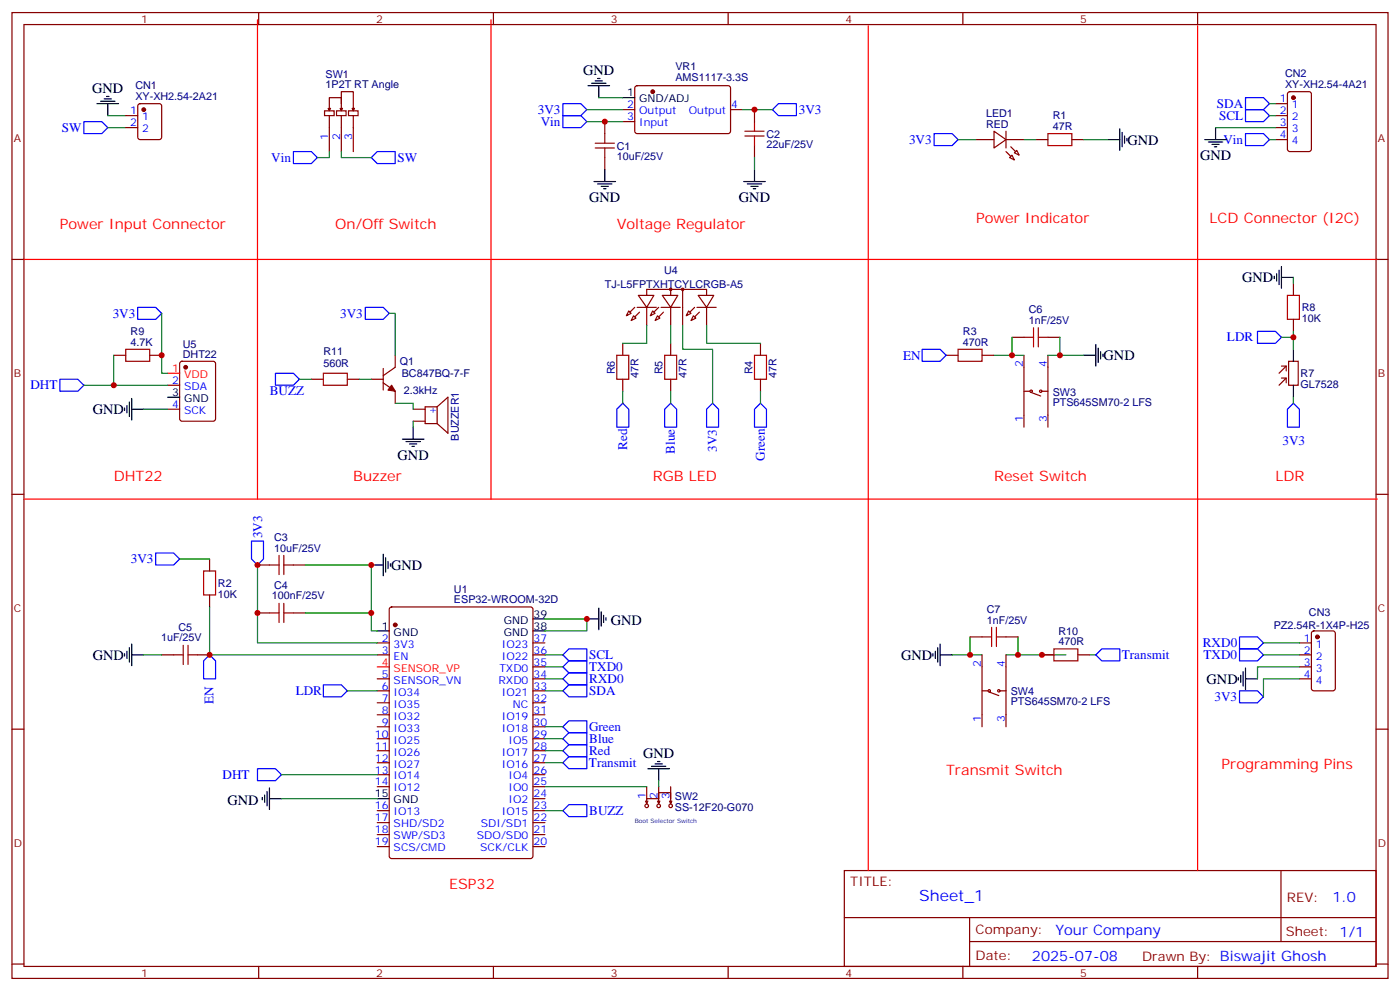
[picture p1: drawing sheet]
<svg xmlns="http://www.w3.org/2000/svg" width="412mm" height="292mm" viewBox="0 0 412 292" stroke-linecap="round" stroke-linejoin="round" font-family="sans-serif">
<g fill="none" stroke="#870000" stroke-width=".35">
<path d="M3.5 3.7h405.4v284.3h-405.4zM7.1 7.2h398.2v277.3h-398.2zM76.2 3.7v3.5M145.3 3.7v3.5M214.5 3.7v3.5M283.6 3.7v3.5M352.8 3.7v3.5M37 34h3.6M37 37.6h3.6M40.8 30.7l.5-.2h5.6l.7 .4v9.5l-.4 .6-5.9 .1-.7-.5v-9.4zM95.6 32.6h2.8v1.4h-2.8zM96.7 31.9h.7l-.4 .7z"/>
<path d="M97 32.3v-3.5h3.5v3.5M97 34v10.6M99.1 32.6h2.9v1.4h-2.9zM100.2 31.9h.7l-.4 .7zM100.5 30.5v-3.5h3.6v5.6M100.5 34v10.6M102.7 32.6h2.8v1.4h-2.8zM103.7 31.9h.7l-.3 .7zM104.1 34v10.6M178.2 35.8v3.5M183.4 32.3h3.6M183.4 35.8h3.6"/>
<path d="M187.2 25.4l.5-.2 27.1 .1 .4 .6-.1 13-.6 .4h-27.1l-.4-.7v-12.7zM215.2 32.3h3.5M222.2 32.3v3.5M292.8 38.6l3.5 2.5-3.5 2.5zM296.3 38.6v5M375.7 34h3.5M375.7 37.6h3.5M375.7 30.5h3.5M379.5 27.2l.4-.2h5.7l.6 .4 .1 16.5-.5 .7h-5.9l-.6-.4-.1-16.5zM178.2 46.4v3.5M222.2 42.9v3.5M287.5 41.1h5.3"/>
<path d="M296.3 41.1h5.3M297.4 46.4l.7-.7 .7 1.4zM298.8 45l.7-.7 .7 1.4zM305.2 41.1h3.5M315.7 41.1h3.6M375.7 41.1h3.5M3.5 76.4h3.6M405.3 76.4h3.6M185.2 91.5l.7 .8-1.4 .7zM186.6 93l.7 .7-1.4 .7zM190.5 87v-1.8h17.6v1.8M190.5 90.5v5.3"/>
<path d="M197.6 85.2v1.8M201.1 85.2v5.3M301.6 115.2h1.8M301.6 104.6v21.2M303.7 115.5l2.9 1.1M306.9 115.2h1.8M308.7 104.6v21.2M3.5 145.5h3.6M405.3 145.5h3.6M61.7 164.6v3.5M61.7 175.2v3.5M75.8 166.3h3.6"/>
<path d="M86.4 166.3h3.6M114.9 178.9l.5-.2h40.9l.6 .4 .1 73-.5 .6-41.1 .1-.7-.5v-72.9zM47.6 192.8h3.6M58.2 192.8h3.5M75.8 180.4h3.6M86.4 180.4h3.6M111.1 189.3h3.6M111.1 192.8h3.6M111.1 199.8h3.6M157 189.3h3.5M157 192.8h3.5M157 196.3h3.5"/>
<path d="M157 199.8h3.5M382.8 189.3h3.5M382.8 192.8h3.5M382.8 196.3h3.5M382.8 199.8h3.5M386.5 185.9l.5-.2h5.6l.7 .5v16.5l-.4 .6-5.9 .1-.7-.5v-16.5zM3.5 214.7h3.6M111.1 203.4h3.6M111.1 206.9h3.6M111.1 210.4h3.6M111.1 214h3.6M111.1 217.5h3.6"/>
<path d="M157 203.4h3.5M157 206.9h3.5M157 210.4h3.5M157 214h3.5M157 217.5h3.5M405.3 214.7h3.6M111.1 221h3.6M111.1 224.5h3.6M111.1 228.1h3.6M111.1 231.6h3.6M111.1 238.7h3.6M157 221h3.5"/>
<path d="M157 224.5h3.5M157 228.1h3.5M157 231.6h3.5M157 235.1h3.5M157 238.7h3.5M190.1 235.8l.4 .7M190.5 231.6v3.5M190.9 235.8l-.4 .7M193.7 235.8l.3 .7M194 231.6v3.5v-1.7h3.6v3.1l.3-.7M194.4 235.8l-.4 .7v-1.4h-3.5v1.4M197.2 235.8l.4 .7"/>
<path d="M197.6 231.6v3.5M111.1 242.2h3.6M111.1 245.7h3.6M111.1 249.2h3.6M157 242.2h3.5M157 245.7h3.5M157 249.2h3.5M248.7 256.3h156.6v28.2h-156.6zM377.3 256.3v20.9M248.7 270.1h156.5M285.6 277.2h119.6M285.6 270.1v14.2"/>
<path d="M3.5 283.8h3.6M76.2 284.5v3.5M145.3 284.5v3.5M214.5 284.5v3.5M283.6 284.5v3.5M352.8 284.5v3.5M405.3 283.8h3.6"/>
<circle cx="197.6" cy="85.2" r=".35"/>
<circle cx="201.1" cy="85.2" r=".35"/>
<circle cx="303.7" cy="115.2" r=".35"/>
<circle cx="306.6" cy="115.2" r=".35"/>
<circle cx="190.5" cy="237.2" r=".53"/>
<circle cx="194" cy="237.2" r=".53"/>
<circle cx="197.6" cy="237.2" r=".53"/>
</g>
<g fill="#870000" stroke="#870000" stroke-width=".35">
<path d="M297.7 43.2l1.5 1.4z"/>
<path d="M296.3 44.6l1.4 1.4z"/>
<path d="M188.4 91.9l-1.4 1.4z"/>
<path d="M187 90.5l-1.4 1.4z"/>
<circle cx="192.3" cy="27" r=".53"/>
<circle cx="42.3" cy="32.3" r=".53"/>
<circle cx="116.4" cy="184" r=".53"/>
<circle cx="381" cy="28.8" r=".53"/>
<circle cx="388.1" cy="187.5" r=".53"/>
</g>
<g fill="none" stroke="#000" stroke-width=".35">
<path d="M28.6 30.5h6.3M29.6 29.8h4.3M30.7 29.1h2.1M31.4 28.4h.7M31.7 30.5v3.5M173.2 25.2h6.4M174.3 24.5h4.2M175.3 23.8h2.1M176 23.1h.7M176.4 25.2v3.6M183.4 28.8h3.6M329.8 37.9v6.4"/>
<path d="M330.6 39v4.2M175 53.4h6.3M176 54.2h4.3M177.1 54.9h2.1M177.8 55.6h.7M178.2 49.9v3.5M219.1 53.4h6.3M220.1 54.2h4.3M221.2 54.9h2.1M221.9 55.6h.7M222.2 49.9v3.5M326.3 41.1h3.5"/>
<path d="M331.3 40v2.2M332 40.7v.8M111.1 185.7h3.6M157 182.2h3.5M157 185.7h3.5M111.1 235.1h3.6"/>
</g>
<path d="M24.7 35.8h5.3l1.7 1.8-1.7 1.7h-5.3zM165.8 34h5.3l1.8 1.8-1.8 1.8h-5.3zM165.8 30.5h5.3l1.8 1.8-1.8 1.7h-5.3zM227.5 32.3l1.8-1.8h5.3v3.5h-5.3zM275.2 39.3h5.3l1.7 1.8-1.7 1.8h-5.3zM86.4 44.6h5.3l1.8 1.8-1.8 1.8h-5.3zM109.4 46.4l1.7-1.8h5.3v3.6h-5.3z" fill="none" stroke="#00f" stroke-width=".35"/>
<path d="M31.7 34h5.3M31.7 37.6h5.3M172.9 35.8h10.5M172.9 32.3h10.5M176.4 28.8h7M218.7 32.3h8.8M97 44.6v1.8h-3.5M100.5 44.6v1.8h8.9M222.2 46.4v3.5M282.2 41.1h5.3M301.6 41.1h3.6M319.3 41.1h7" fill="none" stroke="#008700" stroke-width=".35"/>
<g fill="none" stroke="#a10000" stroke-width=".35">
<path d="M178.2 39.3v2.9M219.4 38.6h5.7M222.2 35.8v2.8M308.7 39.3h7v3.6h-7zM175.3 43.6h5.7M175.3 42.2h5.7M178.2 43.6v2.8M219.4 40h5.7M222.2 40v2.9M60 168.1h3.5v7.1h-3.5zM79.4 166.3h2.8M82.2 163.5v5.7"/>
<path d="M82.2 177.6v5.7M83.6 163.5v5.7M83.6 177.6v5.7M83.6 166.3h2.8M51.2 192.8h2.8M54 190v5.6M55.4 190v5.6M55.4 192.8h2.8M79.4 180.4h2.8M83.6 180.4h2.8"/>
</g>
<path d="M111.1 196.3h3.6" fill="none" stroke="#f00" stroke-width=".35"/>
<path d="M187.7 90.5h5.6z" fill="#f00" stroke="#870000" stroke-width=".35"/>
<path d="M188 87h4.6l-2.1 3.5zM192.3 91.5l.7 .8-1.4 .7zM193.7 93l.7 .7-1.4 .7zM197.6 90.5v5.3" fill="none" stroke="#870000" stroke-width=".35"/>
<g fill="#870000" stroke="#870000" stroke-width=".35">
<path d="M195.4 91.9l-1.4 1.4z"/>
<path d="M194 90.5l-1.4 1.4z"/>
</g>
<path d="M194.7 90.5h5.7z" fill="#f00" stroke="#870000" stroke-width=".35"/>
<path d="M195.1 87h4.6l-2.1 3.5zM205.7 87h4.6l-2.2 3.5z" fill="none" stroke="#870000" stroke-width=".35"/>
<path d="M205.3 90.5h5.7z" fill="#f00" stroke="#870000" stroke-width=".35"/>
<g fill="#870000" stroke="#870000" stroke-width=".35">
<path d="M204.6 90.5l-1.4 1.4z"/>
<path d="M206 91.9l-1.4 1.4z"/>
<path d="M115.4 113.4l1 1.8-2.1-.4z"/>
<circle cx="54.7" cy="108.1" r=".53"/>
</g>
<g fill="none" stroke="#870000" stroke-width=".35">
<path d="M201.1 90.5v5.3M202.8 91.5l.8 .8-1.5 .7zM204.3 93l.7 .7-1.4 .7zM208.1 90.5v5.3M298.1 99.3h3.5M308.7 99.3h3.5M381 83.4v3.6M381 94v3.5M33.5 104.6h3.5M44.1 104.6h3.5M49.4 113.4h3.5M53.2 106.6l.4-.2h9.2l.6 .4 .1 16.5-.5 .6-9.4 .1-.6-.5-.1-16.4z"/>
<path d="M91.7 111.7h3.5M102.3 111.7h3.5M109.4 111.7h3.5M112.9 112.7l3.5 2.5v3.5M112.9 108.5v6.3M116.4 104.6v3.5l-3.5 2.5M128.8 119.8l3.1-2.9v10.6l-3.1-2.8M128.8 119.8v4.9M128.8 119.8h-3.6v4.9h3.6M183.4 101.1v3.5M183.4 111.7v3.5M197.6 101.1v3.5"/>
<path d="M197.6 111.7v3.5M224 101.1v3.5M224 111.7v3.5M278.7 104.6h3.5M289.3 104.6h3.5M377.5 111.3h1.4v1.4M377.5 107.8h1.4v1.4M378.9 111.3l-2.1 2.1M378.9 107.8l-2.1 2.1M379.6 106.4h2.8v7h-2.8zM49.4 120.5h3.5M121.7 120.5h3.5"/>
<path d="M121.7 124h3.5M285.8 187.5h3.5M289.3 192.8v21.2M296.3 187.5h3.6M296.3 192.8v21.2M306.9 192.8h3.5M317.5 192.8h3.5M289.3 203.4h1.7M291.4 203.7l2.8 1.1M294.6 203.4h1.7"/>
<circle cx="291.4" cy="203.4" r=".35"/>
<circle cx="294.2" cy="203.4" r=".35"/>
</g>
<path d="M75.8 5.8v141.1M144.6 5.8v141.1M255.8 7.6v248.7M352.8 7.6v248.7M7.1 76.4h398.6M49.4 109.9h3.5M7.1 146.9h398.6" fill="none" stroke="#f00" stroke-width=".35"/>
<g fill="none" stroke="#000" stroke-width=".35">
<path d="M358.1 37.6v3.5M354.9 41.1h6.3M356 41.8h4.2M357 42.5h2.1M357.7 43.2h.7M376.8 79.6v4.2M377.5 78.5v6.3M375.4 81.3v.7M376.1 80.6v2.1M377.5 81.7h3.5M37.4 119.4v2.1M38.1 118.4v4.2"/>
<path d="M38.8 117.3v6.3M49.4 116.9h3.5M319.3 104.6h3.5M322.8 101.4v6.4M323.5 102.5v4.2M324.2 103.5v2.2M324.9 104.2v.8M381 102.8v3.6M381 113.4v3.5M36.7 120.1v.7M38.8 120.5h3.5M118.5 129.3h6.4"/>
<path d="M119.6 130h4.2M120.6 130.7h2.2M121.4 131.4h.7M121.7 125.8v3.5M109.4 166.3h3.5M112.9 163.2v6.3M113.6 164.2v4.3M114.3 165.3v2.1M115 166v.7M176.4 179v6.4M36.7 192.4v.7M37.4 191.7v2.2"/>
<path d="M38.1 190.7v4.2M38.8 192.8h3.5M38.8 189.6v6.4M172.9 182.2h3.5M177.1 180.1v4.2M177.8 181.2v2.1M178.5 181.9v.7M274.8 192.4v.7M275.5 191.7v2.2M276.2 190.7v4.2M276.9 192.8h3.6M276.9 189.6v6.4"/>
<path d="M364.8 199.5v.7M365.5 198.8v2.1M366.2 197.7v4.3M366.9 199.8h3.5M366.9 196.7v6.3M77.3 234.8v.7M78 234.1v2.1M78.7 233v4.2M79.4 235.1h3.5M79.4 232v6.3M190.9 226.3h6.3M191.9 225.6h4.2"/>
<path d="M193 224.9h2.1M193.7 224.2h.7M194 226.3v3.5"/>
</g>
<g fill="none" stroke="#a10000" stroke-width=".35">
<path d="M301.6 99.3h2.8M304.4 96.5v5.6M305.9 96.5v5.6M305.9 99.3h2.8M379.2 87h3.6v7h-3.6zM37 102.8h7.1v3.6h-7.1zM95.2 109.9h7.1v3.5h-7.1zM181.7 104.6h3.5v7.1h-3.5zM195.8 104.6h3.5v7.1h-3.5zM222.2 104.6h3.6v7.1h-3.6zM282.2 102.8h7.1v3.6h-7.1zM289.3 187.5h2.8"/>
<path d="M292.1 184.7v5.6M293.5 184.7v5.6M293.5 187.5h2.8M310.4 191h7.1v3.6h-7.1z"/>
</g>
<g fill="none" stroke="#008700" stroke-width=".35">
<path d="M358.1 37.6h17.6M373.9 30.5h1.8M373.9 34h1.8M373.9 41.1h1.8M47.6 92.3v17.6h1.8M114.7 92.3h1.7v12.3M190.5 95.8v5.3h-7.1M197.6 95.8v5.3M201.1 95.8v7h8.8v15.9M208.1 95.8v5.3h15.9M298.1 99.3v5.3h-5.3M312.2 99.3v5.3h7.1"/>
<path d="M377.5 99.3h3.5M381 81.7v1.7M381 97.5v5.3M24.7 113.4h24.7M33.5 104.6v8.8M88.2 111.7h3.5M105.8 111.7h3.6M116.4 118.7h5.3v1.8M183.4 115.2v3.5M197.6 115.2v3.5M224 115.2v3.5M298.1 104.6h3.5"/>
<path d="M308.7 104.6h3.5M381 116.9v1.8M42.3 120.5h7.1M121.7 124v1.8M52.9 164.6h8.8M61.7 178.7v14.1h49.4M75.8 166.3v23h35.3M90 166.3h19.4v14.1h-19.4M42.3 192.8h5.3M109.4 180.4v5.3h1.7M160.5 182.2h12.4v3.5h-12.4M160.5 192.8h5.3"/>
<path d="M160.5 196.3h5.3M160.5 199.8h5.3M280.5 192.8h8.8M285.8 187.5v5.3M296.3 192.8h17.7M299.9 187.5v5.3M321 192.8h1.8M372.2 192.8h10.6M372.2 189.3h10.6M382.8 199.8h-10.6v5.3M382.8 196.3h-12.4v3.5M102.3 203.4h8.8"/>
<path d="M160.5 214h5.3M160.5 203.4h5.3M160.5 217.5h5.3M82.9 235.1h28.2M82.9 228.1h28.2M160.5 231.6h30M160.5 224.5h5.3M160.5 221h5.3M160.5 238.7h5.3M194 229.8v1.8"/>
</g>
<g fill="none" stroke="#00f" stroke-width=".35">
<path d="M366.9 32.3h5.3l1.7 1.7-1.7 1.8h-5.3zM366.9 28.8h5.3l1.7 1.7-1.7 1.8h-5.3zM366.9 39.3h5.3l1.7 1.8-1.7 1.8h-5.3zM40.6 90.5h5.3l1.7 1.8-1.7 1.7h-5.3zM107.6 90.5h5.3l1.8 1.8-1.8 1.7h-5.3zM370.4 97.5h5.3l1.8 1.8-1.8 1.8h-5.3zM17.6 111.7h5.3l1.8 1.7-1.8 1.8h-5.3zM81.1 109.9h5.3l1.8 1.8-1.8 1.7h-5.3zM183.4 118.7l1.8 1.8v5.3h-3.5v-5.3zM197.6 118.7l1.7 1.8v5.3h-3.5v-5.3zM209.9 118.7l1.8 1.8v5.3h-3.6v-5.3zM224 118.7l1.8 1.8v5.3h-3.6v-5.3z"/>
<path d="M271.6 102.8h5.3l1.8 1.8-1.8 1.8h-5.3zM381 118.7l1.8 1.8v5.3h-3.6v-5.3zM74.1 159.3h3.5v5.3l-1.8 1.7-1.7-1.7zM45.9 162.8h5.3l1.7 1.8-1.7 1.7h-5.3zM60 194.6l1.7-1.8 1.8 1.8v5.2h-3.5zM165.8 199.8l1.8-1.7h5.3v3.5h-5.3zM165.8 196.3l1.8-1.7h5.3v3.5h-5.3zM167.6 191h5.3v3.6h-5.3l-1.8-1.8zM322.8 192.8l1.8-1.8h5.2v3.6h-5.2zM365.1 187.5h5.3l1.8 1.8-1.8 1.7h-5.3zM365.1 191h5.3l1.8 1.8-1.8 1.8h-5.3zM95.2 201.6h5.3l1.8 1.8-1.8 1.7h-5.3z"/>
<path d="M165.8 214l1.8-1.8h5.3v3.5h-5.3zM165.8 203.4l1.8-1.8h5.3v3.5h-5.3zM167.6 215.7h5.3v3.6h-5.3l-1.8-1.8zM365.1 203.4h5.3l1.8 1.7-1.8 1.8h-5.3zM75.8 226.3h5.3l1.8 1.8-1.8 1.7h-5.3zM165.8 221l1.8-1.7h5.3v3.5h-5.3zM165.8 238.7l1.8-1.8h5.3v3.5h-5.3zM167.6 222.8h5.3v3.5h-5.3l-1.8-1.8z"/>
</g>
<g fill="#c00">
<circle cx="178.2" cy="35.8" r=".88"/>
<circle cx="222.3" cy="32.3" r=".88"/>
<circle cx="172.9" cy="182.2" r=".88"/>
<circle cx="381" cy="99.3" r=".88"/>
<circle cx="47.6" cy="104.6" r=".88"/>
<circle cx="33.5" cy="113.4" r=".88"/>
<circle cx="299.9" cy="192.8" r=".88"/>
<circle cx="285.8" cy="192.8" r=".88"/>
<circle cx="312.2" cy="104.6" r=".88"/>
<circle cx="298.1" cy="104.6" r=".88"/>
<circle cx="306.9" cy="192.8" r=".88"/>
<circle cx="61.7" cy="192.8" r=".88"/>
<circle cx="75.8" cy="180.4" r=".88"/>
<circle cx="75.8" cy="166.3" r=".88"/>
<circle cx="109.4" cy="166.3" r=".88"/>
<circle cx="109.4" cy="180.4" r=".88"/>
</g>
<text font-size="4.6" fill="#00f" x="270.8" y="265.3">Sheet_1</text>
<g font-size="4.2">
<text x="171.8" y="22">GND</text>
<text x="27.2" y="27.3">GND</text>
<text x="332.1" y="42.6">GND</text>
<text x="353.5" y="47.2">GND</text>
<text x="173.6" y="59.5">GND</text>
<text x="217.7" y="59.5">GND</text>
<text x="365.9" y="83.1">GND</text>
<text x="325.1" y="106">GND</text>
<text x="27.3" y="121.9">GND</text>
<text x="117.1" y="135.4">GND</text>
<text x="115.2" y="167.8">GND</text>
<text x="179.9" y="184">GND</text>
<text x="27.3" y="194.2">GND</text>
<text x="265.5" y="194.3">GND</text>
<text x="355.4" y="201.3">GND</text>
<text x="189.4" y="223.1">GND</text>
<text x="67" y="236.9">GND</text>
</g>
<g font-size="4.2" fill="#f00">
<text x="287.5" y="65.8">Power Indicator</text>
<text x="356.3" y="65.8">LCD Connector (I2C)</text>
<text x="17.6" y="67.6">Power Input Connector</text>
<text x="98.8" y="67.6">On/Off Switch</text>
<text x="181.7" y="67.6">Voltage Regulator</text>
<text x="33.5" y="141.6">DHT22</text>
<text x="104.1" y="141.6">Buzzer</text>
<text x="192.3" y="141.6">RGB LED</text>
<text x="292.8" y="141.6">Reset Switch</text>
<text x="375.7" y="141.6">LDR</text>
<text x="359.8" y="226.3">Programming Pins</text>
<text x="278.7" y="228.1">Transmit Switch</text>
<text x="132.3" y="261.6">ESP32</text>
</g>
<g font-size="4.2" fill="#00f">
<text x="392.5" y="265.6">1.0</text>
<text x="310.9" y="275.1">Your Company</text>
<text x="304" y="282.9">2025-07-08</text>
</g>
<g font-size="3.9" fill="#00f">
<text x="158.4" y="33.5">3V3</text>
<text x="235.3" y="33.5">3V3</text>
<text x="358.5" y="31.8">SDA</text>
<text x="359.1" y="35.3">SCL</text>
<text x="18.2" y="38.8">SW</text>
<text x="159.3" y="37.1">Vin</text>
<text x="79.9" y="47.6">Vin</text>
<text x="117.1" y="47.7">SW</text>
<text x="267.8" y="42.4">3V3</text>
<text x="360.4" y="42.4">Vin</text>
<text x="33.2" y="93.5">3V3</text>
<text x="100.2" y="93.5">3V3</text>
<text x="361.4" y="100.5">LDR</text>
<text x="266" y="105.8">EN</text>
<text x="9" y="114.7">DHT</text>
<text x="79.5" y="116.4">BUZZ</text>
<text x="377.8" y="130.9">3V3</text>
<text x="184.7" y="132.4" transform="rotate(-90 184.7 132.4)">Red</text>
<text x="198.8" y="133.6" transform="rotate(-90 198.8 133.6)">Blue</text>
<text x="211.2" y="133" transform="rotate(-90 211.2 133)">3V3</text>
<text x="225.3" y="135.7" transform="rotate(-90 225.3 135.7)">Green</text>
<text x="77.2" y="158.4" transform="rotate(-90 77.2 158.4)">3V3</text>
<text x="38.5" y="165.7">3V3</text>
<text x="354.3" y="190.5">RXD0</text>
<text x="173.6" y="194.1">SCL</text>
<text x="173.6" y="197.6">TXD0</text>
<text x="330.5" y="194.1">Transmit</text>
<text x="354.5" y="194.1">TXD0</text>
<text x="173.6" y="201.1">RXD0</text>
<text x="62.9" y="207.3" transform="rotate(-90 62.9 207.3)">EN</text>
<text x="87.1" y="204.6">LDR</text>
<text x="173.6" y="204.6">SDA</text>
<text x="357.7" y="206.4">3V3</text>
<text x="173.5" y="215.2">Green</text>
<text x="173.6" y="218.8">Blue</text>
<text x="173.5" y="225.8">Transmit</text>
<text x="173.5" y="222.3">Red</text>
<text x="65.5" y="229.3">DHT</text>
<text x="173.6" y="239.9">BUZZ</text>
</g>
<g font-size="3.9" fill="#800">
<text x="250.5" y="260.9">TITLE:</text>
<text x="379.1" y="265.6">REV:</text>
<text x="287.4" y="275.1">Company:</text>
<text x="378.7" y="275.7">Sheet: 1/1</text>
<text x="287.4" y="282.8">Date:</text>
<text x="336.4" y="282.8">Drawn By: Biswajit Ghosh</text>
</g>
<g font-size="3.2" fill="#800">
<text x="41.6" y="6.7">1</text>
<text x="110.8" y="6.7">2</text>
<text x="179.9" y="6.7">3</text>
<text x="249.1" y="6.7">4</text>
<text x="318.2" y="6.7">5</text>
<text x="4.1" y="41.8">A</text>
<text x="405.9" y="41.8">A</text>
<text x="4.1" y="110.9">B</text>
<text x="405.9" y="110.9">B</text>
<text x="4.1" y="180.1">C</text>
<text x="405.9" y="180.1">C</text>
<text x="4.1" y="249.2">D</text>
<text x="405.9" y="249.2">D</text>
<text x="41.6" y="287.5">1</text>
<text x="110.8" y="287.5">2</text>
<text x="179.9" y="287.5">3</text>
<text x="249.1" y="287.5">4</text>
<text x="318.2" y="287.5">5</text>
</g>
<g font-size="3.2" fill="#000080">
<text x="95.9" y="22.9">SW1</text>
<text x="199" y="24">AMS1117-3.3S</text>
<text x="199" y="20.7">VR1</text>
<text x="378.5" y="22.6">CN2</text>
<text x="39.9" y="29.4">XY-XH2.54-2A21</text>
<text x="39.9" y="26.3">CN1</text>
<text x="95.9" y="25.9">1P2T RT Angle</text>
<text x="378.5" y="25.8">XY-XH2.54-4A21</text>
<text x="290.5" y="34.5">LED1</text>
<text x="310.1" y="35.1">R1</text>
<text x="225.8" y="40.5">C2</text>
<text x="290.5" y="37.6">RED</text>
<text x="310.1" y="38.3">47R</text>
<text x="181.7" y="47.2">10uF/25V</text>
<text x="181.7" y="44">C1</text>
<text x="225.8" y="43.7">22uF/25V</text>
<text x="195.6" y="80.6">U4</text>
<text x="178.2" y="84.6">TJ-L5FPTXHTCYLCRGB-A5</text>
<text x="303" y="95.4">1nF/25V</text>
<text x="303" y="92.2">C6</text>
<text x="383.5" y="94.7">10K</text>
<text x="383.5" y="91.5">R8</text>
<text x="38.5" y="101.8">4.7K</text>
<text x="38.5" y="98.6">R9</text>
<text x="283.6" y="101.8">470R</text>
<text x="283.6" y="98.6">R3</text>
<text x="53.9" y="105.3">DHT22</text>
<text x="53.9" y="102.3">U5</text>
<text x="95.2" y="104.6">R11</text>
<text x="117.7" y="107.5">Q1</text>
<text x="95.2" y="108.1">560R</text>
<text x="118.3" y="111">BC847BQ-7-F</text>
<text x="181.1" y="110.2" transform="rotate(-90 181.1 110.2)">R6</text>
<text x="188.1" y="111.2" transform="rotate(-90 188.1 111.2)">47R</text>
<text x="195.2" y="110.2" transform="rotate(-90 195.2 110.2)">R5</text>
<text x="202.2" y="111.2" transform="rotate(-90 202.2 111.2)">47R</text>
<text x="221.6" y="110.2" transform="rotate(-90 221.6 110.2)">R4</text>
<text x="228.7" y="111.2" transform="rotate(-90 228.7 111.2)">47R</text>
<text x="383.1" y="110.9">R7</text>
<text x="119" y="115.9">2.3kHz</text>
<text x="310.1" y="119.5">PTS645SM70-2 LFS</text>
<text x="310.1" y="116.5">SW3</text>
<text x="383.1" y="114.1">GL7528</text>
<text x="135.2" y="129.7" transform="rotate(-90 135.2 129.7)">BUZZER1</text>
<text x="80.8" y="159.2">C3</text>
<text x="80.8" y="162.5">10uF/25V</text>
<text x="64.2" y="172.8">R2</text>
<text x="80.8" y="173.3">C4</text>
<text x="64.2" y="176">10K</text>
<text x="80.1" y="176.3">100nF/25V</text>
<text x="133.7" y="177.6">ESP32-WROOM-32D</text>
<text x="133.7" y="174.4">U1</text>
<text x="52.5" y="185.7">C5</text>
<text x="290.7" y="183.6">1nF/25V</text>
<text x="290.7" y="180.4">C7</text>
<text x="375.2" y="185.1">PZ2.54R-1X4P-H25</text>
<text x="385.6" y="181.2">CN3</text>
<text x="47.4" y="188.7">1uF/25V</text>
<text x="311.8" y="190">470R</text>
<text x="311.8" y="186.9">R10</text>
<text x="297.7" y="207.7">PTS645SM70-2 LFS</text>
<text x="297.7" y="204.6">SW4</text>
<text x="198.8" y="238.8">SS-12F20-G070</text>
<text x="198.8" y="235.6">SW2</text>
</g>
<g font-size="3.2">
<text x="184.8" y="28.4">1</text>
<text x="188.3" y="30.2">GND/ADJ</text>
<text x="50.7" y="116.6">3</text>
<text x="54.2" y="118.4">GND</text>
<text x="112.5" y="185.4">1</text>
<text x="148.4" y="183.6">GND</text>
<text x="157.2" y="181.9">39</text>
<text x="157.2" y="185.4">38</text>
<text x="116" y="187.1">GND</text>
<text x="148.4" y="187.1">GND</text>
<text x="110.4" y="234.8">15</text>
<text x="116" y="236.5">GND</text>
</g>
<g font-size="3.2" fill="#00f">
<text x="38.4" y="33.7">1</text>
<text x="41.9" y="35.5">1</text>
<text x="184.8" y="31.9">2</text>
<text x="184.8" y="35.5">3</text>
<text x="188.3" y="33.7">Output</text>
<text x="202.9" y="33.7">Output</text>
<text x="215.4" y="31.9">4</text>
<text x="377" y="30.2">1</text>
<text x="377" y="33.7">2</text>
<text x="380.5" y="31.9">1</text>
<text x="380.5" y="35.5">2</text>
<text x="38.4" y="37.2">2</text>
<text x="41.9" y="39">2</text>
<text x="96.7" y="41.4" transform="rotate(-90 96.7 41.4)">1</text>
<text x="100.2" y="41.4" transform="rotate(-90 100.2 41.4)">2</text>
<text x="103.7" y="41.4" transform="rotate(-90 103.7 41.4)">3</text>
<text x="188.3" y="37.2">Input</text>
<text x="377" y="37.2">3</text>
<text x="377" y="40.7">4</text>
<text x="380.5" y="39">3</text>
<text x="380.5" y="42.5">4</text>
<text x="50.7" y="113.1">2</text>
<text x="301.3" y="108.1" transform="rotate(-90 301.3 108.1)">2</text>
<text x="308.3" y="108.1" transform="rotate(-90 308.3 108.1)">4</text>
<text x="54.2" y="114.8">SDA</text>
<text x="50.7" y="120.1">4</text>
<text x="54.2" y="121.9">SCK</text>
<text x="126.3" y="121.5">+</text>
<text x="301.3" y="124.3" transform="rotate(-90 301.3 124.3)">1</text>
<text x="308.3" y="124.3" transform="rotate(-90 308.3 124.3)">3</text>
<text x="112.5" y="188.9">2</text>
<text x="116" y="190.7">3V3</text>
<text x="147.8" y="190.7">IO23</text>
<text x="157.2" y="188.9">37</text>
<text x="384.1" y="188.9">1</text>
<text x="387.6" y="190.7">1</text>
<text x="112.5" y="192.4">3</text>
<text x="116" y="194.2">EN</text>
<text x="147.1" y="197.7">TXD0</text>
<text x="147.8" y="194.2">IO22</text>
<text x="157.2" y="192.4">36</text>
<text x="157.2" y="196">35</text>
<text x="288.9" y="196.3" transform="rotate(-90 288.9 196.3)">2</text>
<text x="296" y="196.3" transform="rotate(-90 296 196.3)">4</text>
<text x="384.1" y="192.4">2</text>
<text x="384.1" y="196">3</text>
<text x="387.6" y="194.2">2</text>
<text x="387.6" y="197.7">3</text>
<text x="112.5" y="203">6</text>
<text x="112.5" y="199.5">5</text>
<text x="116" y="201.3">SENSOR_VN</text>
<text x="146.8" y="201.3">RXD0</text>
<text x="157.2" y="199.5">34</text>
<text x="157.2" y="203">33</text>
<text x="384.1" y="199.5">4</text>
<text x="387.6" y="201.3">4</text>
<text x="112.5" y="206.6">7</text>
<text x="116" y="208.3">IO35</text>
<text x="116" y="204.8">IO34</text>
<text x="147.8" y="204.8">IO21</text>
<text x="151.1" y="208.3">NC</text>
<text x="157.2" y="206.6">32</text>
<text x="112.5" y="213.6">9</text>
<text x="112.5" y="210.1">8</text>
<text x="116" y="215.4">IO33</text>
<text x="116" y="211.8">IO32</text>
<text x="147.8" y="211.8">IO19</text>
<text x="147.8" y="215.4">IO18</text>
<text x="157.2" y="210.1">31</text>
<text x="157.2" y="213.6">30</text>
<text x="288.9" y="212.4" transform="rotate(-90 288.9 212.4)">1</text>
<text x="296" y="212.4" transform="rotate(-90 296 212.4)">3</text>
<text x="110.4" y="220.7">11</text>
<text x="110.4" y="217.1">10</text>
<text x="116" y="218.9">IO25</text>
<text x="149.8" y="218.9">IO5</text>
<text x="157.2" y="217.1">29</text>
<text x="157.2" y="220.7">28</text>
<text x="110.4" y="227.7">13</text>
<text x="110.4" y="224.2">12</text>
<text x="116" y="226">IO27</text>
<text x="116" y="222.4">IO26</text>
<text x="147.8" y="222.4">IO17</text>
<text x="147.8" y="226">IO16</text>
<text x="157.2" y="224.2">27</text>
<text x="157.2" y="227.7">26</text>
<text x="110.4" y="231.2">14</text>
<text x="116" y="233">IO12</text>
<text x="116" y="229.5">IO14</text>
<text x="149.8" y="229.5">IO4</text>
<text x="149.8" y="233">IO0</text>
<text x="157.2" y="231.2">25</text>
<text x="110.4" y="238.3">16</text>
<text x="149.8" y="236.5">IO2</text>
<text x="157.2" y="234.8">24</text>
<text x="157.2" y="238.3">23</text>
<text x="190.1" y="235.1" transform="rotate(-90 190.1 235.1)">1</text>
<text x="193.7" y="235.1" transform="rotate(-90 193.7 235.1)">2</text>
<text x="197.2" y="235.1" transform="rotate(-90 197.2 235.1)">3</text>
<text x="110.4" y="245.4">18</text>
<text x="110.4" y="241.8">17</text>
<text x="116" y="243.6">SHD/SD2</text>
<text x="116" y="240.1">IO13</text>
<text x="141.7" y="243.6">SDI/SD1</text>
<text x="147.8" y="240.1">IO15</text>
<text x="157.2" y="241.8">22</text>
<text x="157.2" y="245.4">21</text>
<text x="110.4" y="248.9">19</text>
<text x="116" y="250.6">SCS/CMD</text>
<text x="116" y="247.1">SWP/SD3</text>
<text x="140.5" y="247.1">SDO/SD0</text>
<text x="141.5" y="250.6">SCK/CLK</text>
<text x="157.2" y="248.9">20</text>
</g>
<g font-size="3.2" fill="#f00">
<text x="50.7" y="109.5">1</text>
<text x="54.2" y="111.3">VDD</text>
<text x="112.5" y="196">4</text>
<text x="116" y="197.7">SENSOR_VP</text>
</g>
<text font-size="1.8" fill="#000080" x="187" y="242.2">Boot Selector Switch</text>
</svg>
